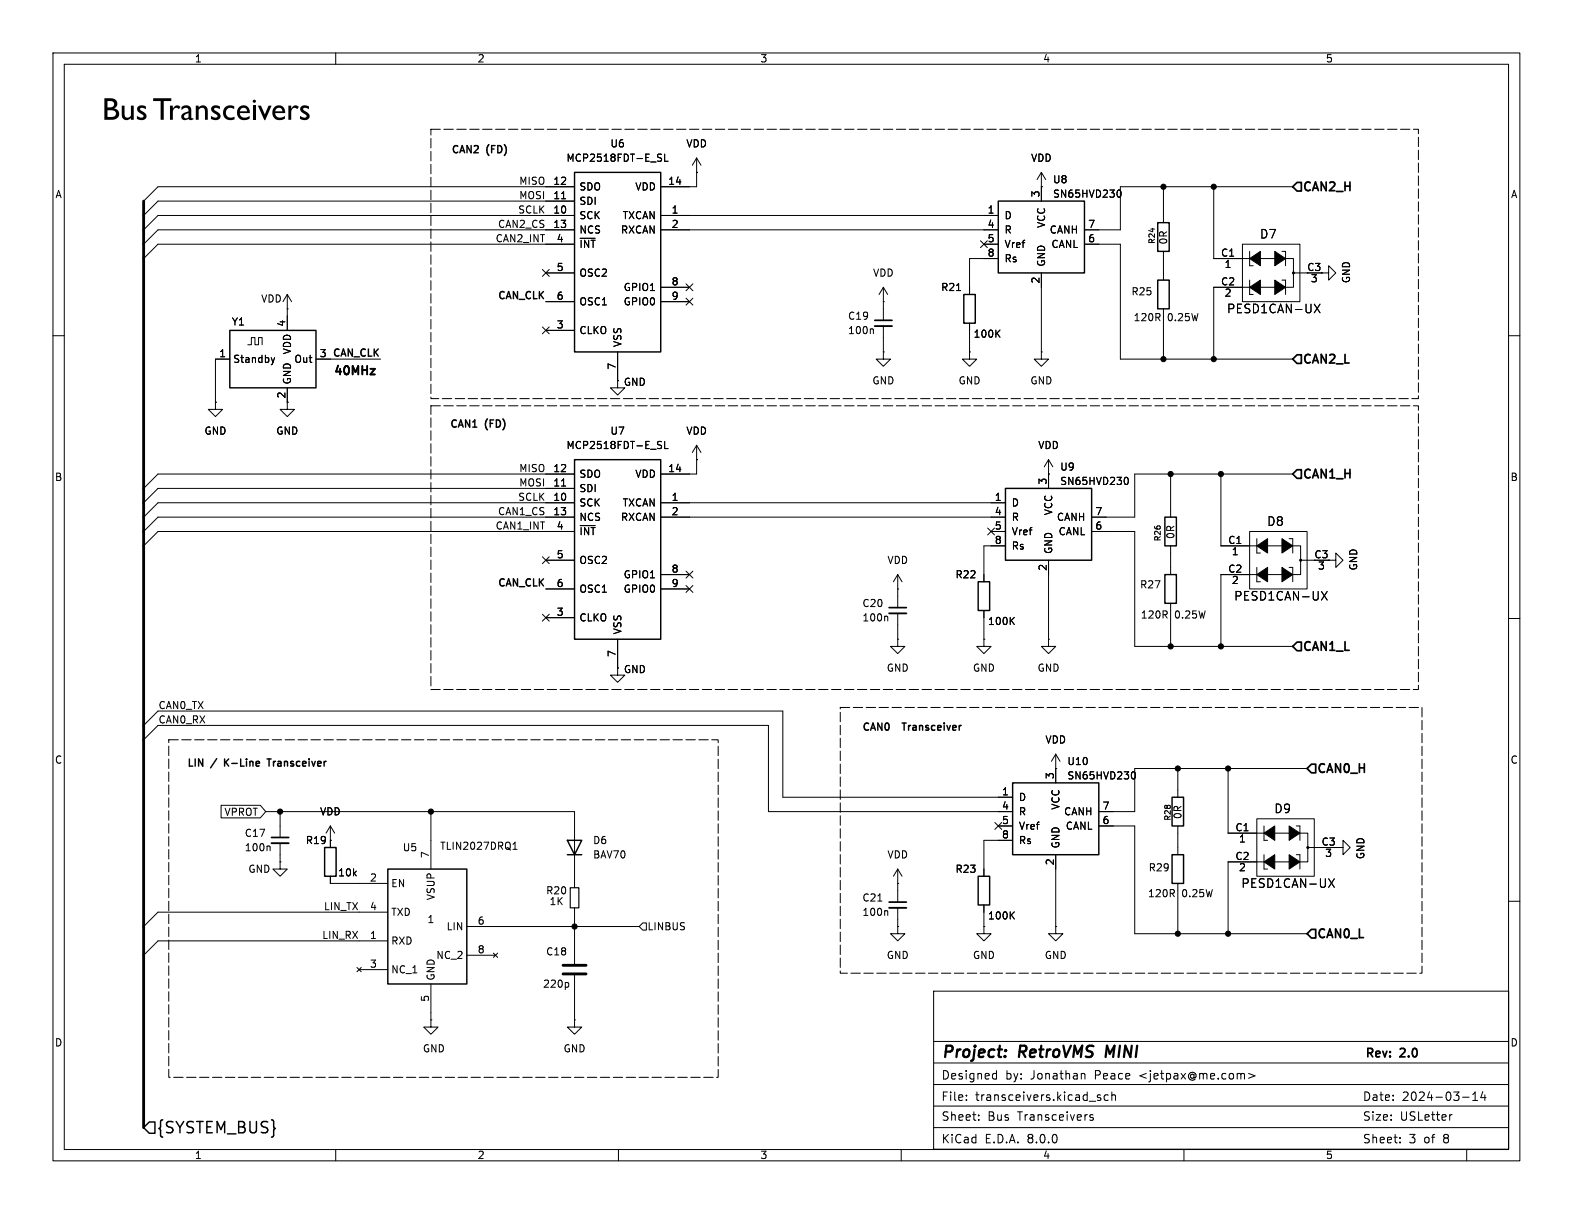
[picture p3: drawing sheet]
<svg xmlns="http://www.w3.org/2000/svg" width="279mm" height="216mm" viewBox="0 0 279 216" stroke-linecap="round" stroke-linejoin="round" font-family="sans-serif">
<g fill="none" stroke="#000" stroke-width=".18">
<path d="M9.4 9.4h259.4v195.9h-259.4zM11.4 11.4h255.4v191.9h-255.4zM59.4 9.4v2M99.3 35.1h.7M101.6 38.1h-73.7l-2.5 2.5M101.6 35.6h-73.7l-2.5 2.5M101.6 33h-73.7l-2.5 2.6M116.8 27.2l.2 .1M116.8 38.1h59.7M116.9 28l.1 .2-.1 .3M117.5 27.2v1.3h.6M123.2 30.5h.1"/>
<path d="M123.2 27.9l.8 1.3M123.2 27.9v5.1h-6.4M123.2 27.9l-.8 1.3M184.1 33h.1M184.1 30.5v5.1M184.1 30.5l-.7 1.3M184.1 30.5l.8 1.3M197.7 33.7l.1-.1a.68 .68 0 0 1 .5 .6 .68 .68 0 0 1-.5 .7l-.1-.1M205.7 33v6.4M214.6 33v12.7h6.4M228.6 33h-30.5v7.6h-6.3M9.4 59.4h2"/>
<path d="M50.8 54.6h.1M50.8 52.1l.8 1.2M50.8 52.1v6.3M50.8 52.1l-.8 1.2M95.9 47.7l1.2 1.2M95.9 57.8l1.2 1.2M96.5 58.4h5.1M96.5 48.3h5.1M96.5 53.3h5.1M97.1 47.7l-1.2 1.2M97.1 57.8l-1.2 1.2M101.6 40.6h-73.7l-2.5 2.6"/>
<path d="M101.6 43.2h-73.7l-2.5 2.5M116.8 40.6h59.7M116.8 53.3h5.1M116.8 50.8h5.1M121.3 52.7l1.2 1.2M121.3 50.2l1.2 1.2M122.5 52.7l-1.2 1.2M122.5 50.2l-1.2 1.2M154.3 58.2l.1 .1v.7M156.2 53.3h.1M156.2 50.8l-.8 1.3M156.2 50.8v5.8"/>
<path d="M156.2 57.7v4.5M156.2 50.8l.8 1.3M169.2 51.4h.7M171.4 57.2v5M173.4 42.6l1.2 1.2M174 43.2h2.5M174.6 42.6l-1.2 1.2M176.3 58.9l.5 .7M176.5 45.7h-5.1v6.4M176.8 58.4l-.7 .7M184.1 48.3v13.9M191.8 43.2h6.3v20.3h30.5"/>
<path d="M205.7 44.5v5M205.7 54.6v8.9M219.7 43.2h10.2v10.1h-10.2zM221 50.8h-6.4v12.7M221 49.5v2.6h.6M221 44.5v2.5h.6M222.9 50.8h2.5M222.9 45.7h2.5M225.4 45.7h.1M226.2 45.7h2.5v5.1h-2.5M226.7 49.5h.6v2.6M226.7 44.5h.6v2.5"/>
<path d="M228.7 48.3h2.6M232.4 53.8l1 1.5M233.4 53.8l-1 1.5M233.7 48.3h1.2v-1.3l1.3 1.3-1.3 1.2v-1.2M266.8 59.4h2M38.1 71.1v1.3h-1.3l1.3 1.3 1.3-1.3h-1.3M38.1 71.1h.1M40.6 63.5h-2.5v7.6M43.8 61h.6v-1.3h.7v1.3h.6v-1.3h.7v1.3M48 63.2l.3 .9M48.3 64.1l-.2 .3M48.6 63.2l-.3 .9"/>
<path d="M50.8 68.6v3.8h-1.3l1.3 1.3 1.3-1.3h-1.3M55.9 63.5h11.4M109.2 67.3v1.3h-1.3l1.3 1.3 1.3-1.3h-1.3M109.2 67.3h.1M109.2 62.2v5.1M116.8 78l.2 .1M116.9 78.8l.1 .2-.1 .3M117.5 78v1.3h.6M123.2 78.7v5.1h-6.4M123.2 78.7l.8 1.3M123.2 78.7l-.8 1.3M156.2 62.2v1.3h1.3l-1.3 1.3-1.3-1.3h1.3"/>
<path d="M156.2 62.2h.1M171.4 62.2v1.3h1.3l-1.3 1.3-1.2-1.3h1.2M171.4 62.2h.1M184.1 62.2v1.3h1.3l-1.3 1.3-1.2-1.3h1.2M184.1 62.2h.1M95.9 98.5l1.2 1.2M96.5 99.1h5.1M97.1 98.5l-1.2 1.2M99.3 85.9h.7M101.6 88.9h-73.7l-2.5 2.5M101.6 86.4h-73.7l-2.5 2.5M101.6 83.8h-73.7l-2.5 2.6"/>
<path d="M101.6 91.4h-73.7l-2.5 2.6M101.6 94h-73.7l-2.5 2.5M116.8 88.9h61M116.8 91.4h61M123.2 81.3h.1M174.7 93.4l1.2 1.2M175.3 94h2.5M175.9 93.4l-1.2 1.2M177.8 96.5h-3.8v6.4M185.4 83.8h.1M185.4 81.3l-.7 1.3M185.4 81.3v5.1"/>
<path d="M185.4 99.1v13.9M185.4 81.3l.8 1.3M193 94h7.7v20.3h27.9M199 84.5l.1-.1a.68 .68 0 0 1 .4 .6 .68 .68 0 0 1-.4 .7l-.1-.1M207 83.8v7.6M207 96.5v5.1M215.9 83.8v12.7h6.3M221 94h10.1v10.1h-10.1zM222.2 95.3v2.5h.7M224.2 96.5h2.5M226.7 96.5h.1M227.5 96.5h2.5v5.1h-2.5"/>
<path d="M228 95.3h.6v2.5M228.6 83.8h-27.9v7.6h-7.7M230 99.1h2.5M234.9 99.1h1.3v-1.3l1.3 1.3-1.3 1.2v-1.2M95.9 108.6l1.2 1.2M96.5 109.2h5.1M96.5 104.1h5.1M97.1 108.6l-1.2 1.2M109.2 118.1v1.3h-1.3l1.3 1.3 1.3-1.3h-1.3M109.2 118.1h.1M109.2 113v5.1M116.8 104.1h5.1"/>
<path d="M116.8 101.6h5.1M121.3 101l1.2 1.2M121.3 103.5l1.2 1.2M122.5 101l-1.2 1.2M122.5 103.5l-1.2 1.2M156.8 109l.2 .1v.7M158.7 104.1h.1M158.7 113v1.3h1.3l-1.3 1.3-1.2-1.3h1.2M158.7 113h.1M158.7 101.6l-.7 1.3M158.7 101.6v5.8M158.7 108.5v4.5"/>
<path d="M158.7 101.6l.8 1.3M174 113v1.3h1.3l-1.3 1.3-1.3-1.3h1.3M174 113h.1M174 108v5M178.8 109.7l.6 .7M179.4 109.2l-.8 .7M185.4 113v1.3h1.3l-1.3 1.3-1.3-1.3h1.3M185.4 113h.1M207 106.7v7.6M222.2 101.6h-6.3v12.7M222.2 100.3v2.6h.7M224.2 101.6h2.5"/>
<path d="M228 100.3h.6v2.6M233.7 104.6l1 1.5M234.7 104.6l-1 1.5M266.8 109.4h2M25.4 128.3l2.5-2.6h110.5v15.3h40.7M25.4 130.8l2.5-2.5h108v15.2h43.2M186.7 135.9h.1M186.7 133.4v5M186.7 133.4l-.8 1.2M186.7 133.4l.8 1.2M200.2 136.5h.2a.68 .68 0 0 1 .4 .6 .68 .68 0 0 1-.4 .6h-.2M208.3 135.9v5.1"/>
<path d="M217.2 135.9v11.4h6.3M231.1 135.9h-30.4v7.6h-6.4M39.1 142.4h6.9l1 1.1-1 1.1h-6.9zM47 143.5h54.6v13.5M47.6 149.6l.2 .2v.6M49.5 152.4v1.3h1.3l-1.3 1.2-1.2-1.2h1.2M49.5 152.4h.1M49.5 143.5v4.6M49.5 149.1v3.3M58.4 148.6h.1M58.4 146.1v3.8M58.4 154.9v1.3h10.2"/>
<path d="M58.4 146.1l-.7 1.2M58.4 146.1l.8 1.2M76.2 143.5v10.2M90.7 150.2h.7M90.7 149.3l.4-.4v1.3M155.2 159.3h.8M158.7 156.2h.1M158.7 153.7v5.8M158.7 153.7l-.7 1.2M158.7 153.7l.8 1.2M175.9 145.4l1.2 1.3M176.5 146.1h2.6"/>
<path d="M177.1 145.4l-1.2 1.3M179.1 148.6h-5.1v6.3M186.7 151.1v12.7M194.3 146.1h6.4v19h30.4M208.3 146.1v5M208.3 156.2v8.9M222.2 144.8h10.2v10.1h-10.2zM223.5 151.1v2.6h.7M223.5 152.4h-6.3v12.7M223.5 146.1v2.5h.7M225.4 152.4h2.6M225.4 147.3h2.6"/>
<path d="M228 147.3h.1M228.7 147.3h2.6v5.1h-2.6M229.2 151.1h.7v2.6M229.2 146.1h.7v2.5M231.3 149.9h2.5M234.9 155.4l1.1 1.5M236 155.4l-1.1 1.5M236.2 149.9h1.3v1.2l1.3-1.2-1.3-1.3v1.3M266.8 159.4h2M63.1 171.1l.8 .7M63.5 171.5h5.1M63.9 171.1l-.8 .7"/>
<path d="M68.6 166.4h-40.7l-2.5 2.5M68.6 161.3h-40.7l-2.5 2.5M76.2 174v6.3M82.5 163.8h30.5M82.5 168.9h5.1M87.2 168.5l.8 .8M88 168.5l-.8 .8M100.3 173.7l.3 .3v.3l-.3 .3M101.6 160.5v9.9M101.6 172.5v7.8M113.7 163.2h.6v1.3h-.6l-.7-.7zM156.8 161l.2 .2v.7"/>
<path d="M158.7 163.8v1.3h1.3l-1.3 1.3-1.2-1.3h1.2M158.7 163.8h.1M158.7 160.5v3.3M165.1 175.3h101.7v27.9h-101.7zM174 163.8v1.3h1.3l-1.3 1.3-1.3-1.3h1.3M174 163.8h.1M174 160v3.8M178.8 161.8l.6 .7M179.4 161.2l-.8 .8M186.7 163.8v1.3h1.3l-1.3 1.3-1.3-1.3h1.3M186.7 163.8h.1M76.2 180.3v1.3h1.3l-1.3 1.3-1.3-1.3h1.3"/>
<path d="M76.2 180.3h.1M101.6 180.3v1.3h1.3l-1.3 1.3-1.3-1.3h1.3M101.6 180.3h.1M165.1 199.4h101.6M165.1 195.6h101.6M165.1 191.8h101.6M165.1 188h101.6M165.1 184.2h101.6M170.9 194.4v.2M170.9 193.7v.1M173.1 198v.1M173.1 197.2v.1"/>
<path d="M175.8 189.8l.4 .1M176.2 189.3v1.5M176.2 190.7l-.4 .1M191.4 189.8l.4 .1 .1 .1v.8M193.3 197.2l-.4-.1-.2 .2 .1 .2 .5 .2v.3h-.6M194.1 194l.5 .2 .1 .2-.2 .2-.5-.1M194.1 193.7h.5M196 193.7l-.5-.1-.2 .3v.4l.1 .2h.6M196.6 193.7l.2-.1 .4 .1 .1 .9M196.6 193.1v1.5M219.9 189.8l.2 .2v.8M220.8 189.8l1.1 .4-1.1 .5"/>
<path d="M256.8 197.1l-.3 .1M258.6 194h1.2M260.4 194.6h.9M260.4 193.5l.5-.4v1.5M262.2 193l-.3 1.1h.9M262.6 193.6v1M59.4 203.3v2M109.4 203.3v2M159.4 203.3v2M209.4 203.3v2M247.6 201.9v.2M247.6 201.2v.1"/>
<path d="M259.4 203.3v2"/>
</g>
<path d="M177.7 186.7l.1 .1-.1 .1M177.9 185.7v.1l-.1 .1M177.9 185.7l-.2 .1 .1 .1M177.9 185.7l-.1 .2M195.8 184.9l-.3 2" fill="none" stroke="#000" stroke-width=".4"/>
<g fill="none" stroke="#000" stroke-width=".25">
<path d="M101.6 30.5h15.2v31.7h-15.2zM176.5 35.6h15.3v12.7h-15.3zM204.7 39.4h2.1v5.1h-2.1zM40.6 58.4h15.3v10.2h-15.3zM170.4 52.1h2.1v5.1h-2.1zM204.7 49.5h2.1v5.1h-2.1zM101.6 81.3h15.2v31.7h-15.2zM177.8 86.4h15.2v12.7h-15.2zM206 91.4h2v5.1h-2zM173 102.9h2v5.1h-2zM206 101.6h2v5.1h-2zM39.7 134.2v1.3"/>
<path d="M40.4 134.2l-.7 .7M47.2 134.2h.7M47.6 134.2v1.3M159.5 127.9h.7M179.1 138.4h15.2v12.7h-15.2zM57.4 149.9h2v5h-2zM68.6 153.7h13.9v20.3h-13.9zM100.3 148.6h2.6l-1.3 2.5zM100.3 151.1h2.6M173 154.9h2v5.1h-2zM207.3 141h2v5.1h-2zM207.3 151.1h2v5.1h-2z"/>
<path d="M26.4 198.4h1v2h-1l-1-1z"/>
</g>
<path d="M154.7 57.7h3M157.2 108.5h3.1M48 149.1h3.1M157.2 160.5h3.1" fill="none" stroke="#000" stroke-width=".33"/>
<path d="M229.4 32.3h.7v1.5h-.7l-.8-.8zM154.7 56.6h3M65.5 65.2h.8l-.8 1h.8M228.6 63.5l.8-.8h.7v1.6h-.7zM228.6 83.8l.8-.7h.7v1.5h-.7zM157.2 107.4h3.1M229.4 113.5h.7v1.6h-.7l-.8-.8zM231.9 135.1h.8v1.6h-.8l-.8-.8zM48 148.1h3.1M157.2 159.5h3.1M231.9 164.3h.8v1.6h-.8l-.8-.8z" fill="none" stroke="#000" stroke-width=".3"/>
<path d="M100.8 157h1.6v3.5h-1.6z" fill="none" stroke="#000" stroke-width=".2"/>
<path d="M99.6 172.2h4M99.6 170.7h4" fill="none" stroke="#000" stroke-width=".51"/>
<g fill="#000" stroke="#000" stroke-width=".18">
<path d="M221 50.8l1.9-1.3v2.6zM221 45.7l1.9-1.2v2.5zM225.4 49.5l1.9 1.3-1.9 1.3zM225.4 44.5l1.9 1.2-1.9 1.3zM222.2 96.5l2-1.2v2.5zM226.7 95.3l1.9 1.2-1.9 1.3zM222.2 101.6l2-1.3v2.6zM226.7 100.3l1.9 1.3-1.9 1.3zM223.5 152.4l1.9-1.3v2.6zM223.5 147.3l1.9-1.2v2.5zM228 151.1l1.9 1.3-1.9 1.3zM228 146.1l1.9 1.2-1.9 1.3z"/>
<circle cx="205.7" cy="33" r=".46"/>
<circle cx="214.6" cy="33" r=".46"/>
<circle cx="228.7" cy="48.3" r=".18"/>
<circle cx="205.7" cy="63.5" r=".46"/>
<circle cx="214.6" cy="63.5" r=".46"/>
<circle cx="207" cy="83.8" r=".46"/>
<circle cx="215.9" cy="83.8" r=".46"/>
<circle cx="230" cy="99.1" r=".18"/>
<circle cx="207" cy="114.3" r=".46"/>
<circle cx="215.9" cy="114.3" r=".46"/>
<circle cx="208.3" cy="135.9" r=".46"/>
<circle cx="217.2" cy="135.9" r=".46"/>
<circle cx="49.5" cy="143.5" r=".46"/>
<circle cx="76.2" cy="143.5" r=".46"/>
<circle cx="231.3" cy="149.9" r=".18"/>
<circle cx="101.6" cy="163.8" r=".46"/>
<circle cx="208.3" cy="165.1" r=".46"/>
<circle cx="217.2" cy="165.1" r=".46"/>
</g>
<path d="M76.2 22.9h174.6v47.6h-174.6zM76.2 71.8h174.6v50.1h-174.6zM29.8 130.8h97.2v59.7h-97.2zM148.6 125.1h102.9v47h-102.9z" fill="none" stroke="#000" stroke-width=".18" stroke-dasharray="1.7 .6"/>
<path d="M25.4 35.6v163.8" fill="none" stroke="#000" stroke-width=".5"/>
<text font-size="5.6" x="18" y="21.9">BusTransceivers</text>
<g font-size="2.8">
<text x="166.4" y="187.6">Project:</text>
<text x="180.2" y="187.6">RetroVMS</text>
<text x="196.4" y="187.6">MINI</text>
<text x="27.6" y="200.8">{SYSTEM_BUS}</text>
</g>
<g font-size="2.1">
<text x="230.2" y="34.2">CAN2_H</text>
<text x="222.7" y="42.4">D7</text>
<text x="216.9" y="55.6">PESD1CAN-UX</text>
<text x="230.2" y="64.7">CAN2_L</text>
<text x="58.8" y="66.7">40MHz</text>
<text x="230.2" y="85">CAN1_H</text>
<text x="224" y="93.2">D8</text>
<text x="218.1" y="106.4">PESD1CAN-UX</text>
<text x="230.2" y="115.5">CAN1_L</text>
<text x="232.8" y="137.1">CAN0_H</text>
<text x="225.3" y="144">D9</text>
<text x="219.4" y="157.2">PESD1CAN-UX</text>
<text x="232.8" y="166.3">CAN0_L</text>
<text x="166.4" y="191.1">Designed</text>
<text x="177.8" y="191.1">by:</text>
<text x="182.3" y="191.1">Jonathan</text>
<text x="193.7" y="191.1">Peace</text>
<text x="201.7" y="191.1">&lt;jetpax@me.com&gt;</text>
<text x="241.3" y="187.4">Rev:</text>
<text x="247.7" y="187.4">2.0</text>
<text x="166.4" y="194.9">File:</text>
<text x="172.5" y="194.9">transceivers.kicad_sch</text>
<text x="240.9" y="194.9">Date:</text>
<text x="247.9" y="194.9">2024-03-14</text>
<text x="166.4" y="202.4">KiCad</text>
<text x="166.4" y="198.4">Sheet:</text>
<text x="174.1" y="202.4">E.D.A.</text>
<text x="174.6" y="198.4">Bus</text>
<text x="180" y="198.4">Transceivers</text>
<text x="181.7" y="202.4">8.0.0</text>
<text x="240.9" y="198.4">Size:</text>
<text x="240.9" y="202.4">Sheet:</text>
<text x="247.6" y="198.4">USLetter</text>
<text x="249.1" y="202.4">3</text>
<text x="251.9" y="202.4">of</text>
<text x="255.4" y="202.4">8</text>
</g>
<g font-size="1.8">
<text x="34.4" y="11.2">1</text>
<text x="84.4" y="11.2">2</text>
<text x="134.4" y="11.2">3</text>
<text x="184.4" y="11.2">4</text>
<text x="234.4" y="11.2">5</text>
<text x="79.8" y="27.2">CAN2</text>
<text x="86.1" y="27.2">(FD)</text>
<text x="100.1" y="28.8">MCP2518FDT-E_SL</text>
<text x="107.8" y="26.3">U6</text>
<text x="121.3" y="26.3">VDD</text>
<text x="182.2" y="28.8">VDD</text>
<text x="9.7" y="35.2">A</text>
<text x="91.7" y="35.3">MOSI</text>
<text x="91.7" y="32.8">MISO</text>
<text x="97.7" y="35.3">11</text>
<text x="97.7" y="32.8">12</text>
<text x="102.4" y="33.9">SDO</text>
<text x="112.2" y="33.9">VDD</text>
<text x="118.1" y="32.8">14</text>
<text x="183.9" y="35" transform="rotate(-90 183.9 35)">3</text>
<text x="186.1" y="32.6">U8</text>
<text x="186.1" y="35.2">SN65HVD230</text>
<text x="267.1" y="35.2">A</text>
<text x="88" y="40.4">CAN2_CS</text>
<text x="91.5" y="37.8">SCLK</text>
<text x="97.7" y="37.8">10</text>
<text x="97.7" y="40.4">13</text>
<text x="102.4" y="39">SCK</text>
<text x="102.4" y="36.4">SDI</text>
<text x="102.4" y="41.5">NCS</text>
<text x="109.7" y="41.5">RXCAN</text>
<text x="110" y="39">TXCAN</text>
<text x="118.7" y="37.8">1</text>
<text x="118.7" y="40.4">2</text>
<text x="174.6" y="37.8">1</text>
<text x="174.6" y="40.4">4</text>
<text x="177.5" y="39">D</text>
<text x="177.5" y="41.5">R</text>
<text x="185" y="40.4" transform="rotate(-90 185 40.4)">VCC</text>
<text x="185.5" y="41.5">CANH</text>
<text x="192.3" y="40.4">7</text>
<text x="87.5" y="42.9">CAN2_INT</text>
<text x="98.4" y="42.9">4</text>
<text x="102.4" y="44">~{INT}</text>
<text x="174.6" y="42.9">5</text>
<text x="174.6" y="45.5">8</text>
<text x="177.5" y="44">Vref</text>
<text x="177.5" y="46.6">Rs</text>
<text x="185" y="47.2" transform="rotate(-90 185 47.2)">GND</text>
<text x="185.8" y="44">CANL</text>
<text x="192.3" y="42.9">6</text>
<text x="206.6" y="43.3" transform="rotate(-90 206.6 43.3)">0R</text>
<text x="215.8" y="45.5">C1</text>
<text x="216.5" y="47.7">1</text>
<text x="46.1" y="53.7">VDD</text>
<text x="87.8" y="53">CAN_CLK</text>
<text x="98.4" y="48">5</text>
<text x="98.4" y="53.1">6</text>
<text x="102.4" y="49.1">OSC2</text>
<text x="110.2" y="51.7">GPIO1</text>
<text x="118.7" y="50.5">8</text>
<text x="118.7" y="53.1">9</text>
<text x="154.3" y="49.1">VDD</text>
<text x="166.3" y="51.7">R21</text>
<text x="183.9" y="50.2" transform="rotate(-90 183.9 50.2)">2</text>
<text x="200" y="52.4">R25</text>
<text x="215.8" y="50.5">C2</text>
<text x="216.5" y="52.8">2</text>
<text x="231.1" y="48">C3</text>
<text x="231.7" y="50.2">3</text>
<text x="238.9" y="50.2" transform="rotate(-90 238.9 50.2)">GND</text>
<text x="40.9" y="57.8">Y1</text>
<text x="50.5" y="57.9" transform="rotate(-90 50.5 57.9)">4</text>
<text x="98.4" y="58.2">3</text>
<text x="102.4" y="59.3">CLKO</text>
<text x="102.4" y="54.2">OSC1</text>
<text x="110.2" y="54.2">GPIO0</text>
<text x="149.9" y="59.3">100n</text>
<text x="149.9" y="56.7">C19</text>
<text x="172.1" y="59.9">100K</text>
<text x="200.4" y="57">120R</text>
<text x="206.4" y="57">0.25W</text>
<text x="38.7" y="63.2">1</text>
<text x="41.1" y="64.4">Standby</text>
<text x="51.7" y="62.8" transform="rotate(-90 51.7 62.8)">VDD</text>
<text x="52" y="64.4">Out</text>
<text x="56.4" y="63.2">3 CAN_CLK</text>
<text x="56.4" y="63.2">3</text>
<text x="109" y="65.5" transform="rotate(-90 109 65.5)">7</text>
<text x="110.1" y="61.5" transform="rotate(-90 110.1 61.5)">VSS</text>
<text x="50.5" y="70.6" transform="rotate(-90 50.5 70.6)">2</text>
<text x="51.7" y="68.1" transform="rotate(-90 51.7 68.1)">GND</text>
<text x="110.2" y="68.4">GND</text>
<text x="154.2" y="68.2">GND</text>
<text x="169.4" y="68.2">GND</text>
<text x="182.1" y="68.2">GND</text>
<text x="36.1" y="77.1">GND</text>
<text x="48.8" y="77.1">GND</text>
<text x="79.5" y="75.7">CAN1</text>
<text x="85.9" y="75.7">(FD)</text>
<text x="107.8" y="77.1">U7</text>
<text x="121.3" y="77.1">VDD</text>
<text x="91.7" y="83.6">MISO</text>
<text x="97.7" y="83.6">12</text>
<text x="100.1" y="79.6">MCP2518FDT-E_SL</text>
<text x="118.1" y="83.6">14</text>
<text x="183.5" y="79.6">VDD</text>
<text x="187.4" y="83.4">U9</text>
<text x="9.6" y="85.2">B</text>
<text x="91.5" y="88.6">SCLK</text>
<text x="91.7" y="86.1">MOSI</text>
<text x="97.7" y="88.6">10</text>
<text x="97.7" y="86.1">11</text>
<text x="102.4" y="89.8">SCK</text>
<text x="102.4" y="87.2">SDI</text>
<text x="102.4" y="84.7">SDO</text>
<text x="110" y="89.8">TXCAN</text>
<text x="112.2" y="84.7">VDD</text>
<text x="118.7" y="88.6">1</text>
<text x="175.8" y="88.6">1</text>
<text x="178.8" y="89.8">D</text>
<text x="185.2" y="85.8" transform="rotate(-90 185.2 85.8)">3</text>
<text x="187.4" y="86">SN65HVD230</text>
<text x="267" y="85.2">B</text>
<text x="87.5" y="93.7">CAN1_INT</text>
<text x="88" y="91.2">CAN1_CS</text>
<text x="97.7" y="91.2">13</text>
<text x="98.4" y="93.7">4</text>
<text x="102.4" y="92.3">NCS</text>
<text x="102.4" y="94.8">~{INT}</text>
<text x="109.7" y="92.3">RXCAN</text>
<text x="118.7" y="91.2">2</text>
<text x="175.8" y="91.2">4</text>
<text x="175.8" y="93.7">5</text>
<text x="178.8" y="92.3">R</text>
<text x="178.8" y="94.8">Vref</text>
<text x="186.3" y="91.2" transform="rotate(-90 186.3 91.2)">VCC</text>
<text x="186.8" y="92.3">CANH</text>
<text x="187.1" y="94.8">CANL</text>
<text x="193.6" y="93.7">6</text>
<text x="193.6" y="91.2">7</text>
<text x="207.9" y="95.4" transform="rotate(-90 207.9 95.4)">0R</text>
<text x="98.4" y="98.8">5</text>
<text x="102.4" y="99.9">OSC2</text>
<text x="118.7" y="101.3">8</text>
<text x="156.8" y="99.9">VDD</text>
<text x="175.8" y="96.3">8</text>
<text x="178.8" y="97.4">Rs</text>
<text x="185.2" y="101" transform="rotate(-90 185.2 101)">2</text>
<text x="186.3" y="98" transform="rotate(-90 186.3 98)">GND</text>
<text x="217.1" y="96.3">C1</text>
<text x="217.1" y="101.3">C2</text>
<text x="217.7" y="98.5">1</text>
<text x="232.3" y="98.8">C3</text>
<text x="233" y="101">3</text>
<text x="240.2" y="101" transform="rotate(-90 240.2 101)">GND</text>
<text x="87.8" y="103.8">CAN_CLK</text>
<text x="98.4" y="103.9">6</text>
<text x="102.4" y="105">OSC1</text>
<text x="110.2" y="102.5">GPIO1</text>
<text x="110.2" y="105">GPIO0</text>
<text x="118.7" y="103.9">9</text>
<text x="152.4" y="107.5">C20</text>
<text x="168.9" y="102.5">R22</text>
<text x="201.5" y="104.2">R27</text>
<text x="217.7" y="103.6">2</text>
<text x="98.4" y="109">3</text>
<text x="102.4" y="110.1">CLKO</text>
<text x="110.1" y="112.3" transform="rotate(-90 110.1 112.3)">VSS</text>
<text x="152.4" y="110.1">100n</text>
<text x="174.6" y="110.7">100K</text>
<text x="201.6" y="109.6">120R</text>
<text x="207.7" y="109.6">0.25W</text>
<text x="109" y="116.3" transform="rotate(-90 109 116.3)">7</text>
<text x="110.2" y="119.2">GND</text>
<text x="156.7" y="119">GND</text>
<text x="172" y="119">GND</text>
<text x="183.4" y="119">GND</text>
<text x="27.9" y="125.5">CAN0_TX</text>
<text x="27.9" y="128">CAN0_RX</text>
<text x="152.4" y="129.3">CAN0</text>
<text x="160.2" y="129.3">Transceiver</text>
<text x="184.8" y="131.7">VDD</text>
<text x="9.6" y="135.2">C</text>
<text x="33" y="135.6">LIN</text>
<text x="37.5" y="135.6">/</text>
<text x="40.3" y="135.6">K-Line</text>
<text x="48.5" y="135.6">Transceiver</text>
<text x="186.4" y="137.9" transform="rotate(-90 186.4 137.9)">3</text>
<text x="188.7" y="135.5">U10</text>
<text x="267" y="135.2">C</text>
<text x="177.1" y="140.7">1</text>
<text x="177.1" y="143.3">4</text>
<text x="180.1" y="141.8">D</text>
<text x="187.6" y="143.3" transform="rotate(-90 187.6 143.3)">VCC</text>
<text x="188.7" y="138">SN65HVD230</text>
<text x="194.9" y="143.3">7</text>
<text x="39.6" y="144.5">VPROT</text>
<text x="43.2" y="148.2">C17</text>
<text x="54" y="149.5">R19</text>
<text x="56.5" y="144.4">VDD</text>
<text x="104.8" y="149.5">D6</text>
<text x="177.1" y="145.8">5</text>
<text x="177.1" y="148.3">8</text>
<text x="180.1" y="144.4">R</text>
<text x="180.1" y="146.9">Vref</text>
<text x="180.1" y="149.5">Rs</text>
<text x="188.1" y="144.4">CANH</text>
<text x="188.4" y="146.9">CANL</text>
<text x="194.9" y="145.8">6</text>
<text x="209.1" y="144.9" transform="rotate(-90 209.1 144.9)">0R</text>
<text x="218.4" y="147.1">C1</text>
<text x="219" y="149.3">1</text>
<text x="233.6" y="149.6">C3</text>
<text x="43.2" y="150.7">100n</text>
<text x="43.8" y="154.5">GND</text>
<text x="59.7" y="155.2">10k</text>
<text x="65.3" y="156">2</text>
<text x="71.1" y="150.7">U5</text>
<text x="75.9" y="151.8" transform="rotate(-90 75.9 151.8)">7</text>
<text x="77.7" y="150.5">TLIN2027DRQ1</text>
<text x="104.8" y="152">BAV70</text>
<text x="156.8" y="152">VDD</text>
<text x="168.9" y="154.5">R23</text>
<text x="186.4" y="153.1" transform="rotate(-90 186.4 153.1)">2</text>
<text x="187.6" y="150.1" transform="rotate(-90 187.6 150.1)">GND</text>
<text x="203" y="154.3">R29</text>
<text x="218.4" y="152.1">C2</text>
<text x="219" y="154.4">2</text>
<text x="234.2" y="151.8">3</text>
<text x="241.5" y="152" transform="rotate(-90 241.5 152)">GND</text>
<text x="57.2" y="161">LIN_TX</text>
<text x="65.3" y="161">4</text>
<text x="69.1" y="157.1">EN</text>
<text x="77.1" y="159.3" transform="rotate(-90 77.1 159.3)">VSUP</text>
<text x="96.5" y="158.3">R20</text>
<text x="97.1" y="160.2">1K</text>
<text x="152.4" y="159.6">C21</text>
<text x="202.9" y="158.9">120R</text>
<text x="209" y="158.9">0.25W</text>
<text x="56.9" y="166.1">LIN_RX</text>
<text x="65.3" y="166.1">1</text>
<text x="69.1" y="167.2">RXD</text>
<text x="69.1" y="162.2">TXD</text>
<text x="75.5" y="163.4">1</text>
<text x="78.9" y="164.7">LIN</text>
<text x="84.4" y="163.6">6</text>
<text x="114.4" y="164.7">LINBUS</text>
<text x="152.4" y="162.2">100n</text>
<text x="174.6" y="162.8">100K</text>
<text x="65.3" y="171.2">3</text>
<text x="69.1" y="172.3">NC_1</text>
<text x="77.1" y="169.8">NC_2</text>
<text x="77.1" y="173.5" transform="rotate(-90 77.1 173.5)">GND</text>
<text x="84.4" y="168.7">8</text>
<text x="96.5" y="169.1">C18</text>
<text x="156.7" y="169.8">GND</text>
<text x="172" y="169.8">GND</text>
<text x="184.7" y="169.8">GND</text>
<text x="75.9" y="177.2" transform="rotate(-90 75.9 177.2)">5</text>
<text x="95.9" y="174.9">220p</text>
<text x="9.6" y="185.2">D</text>
<text x="267" y="185.2">D</text>
<text x="74.7" y="186.3">GND</text>
<text x="99.6" y="186.3">GND</text>
<text x="34.4" y="205.1">1</text>
<text x="84.4" y="205.1">2</text>
<text x="134.4" y="205.1">3</text>
<text x="184.4" y="205.1">4</text>
<text x="234.4" y="205.1">5</text>
</g>
<g font-size="1.4">
<text x="204.4" y="43.3" transform="rotate(-90 204.4 43.3)">R24</text>
<text x="205.5" y="95.8" transform="rotate(-90 205.5 95.8)">R26</text>
<text x="207.2" y="145.2" transform="rotate(-90 207.2 145.2)">R28</text>
</g>
</svg>
